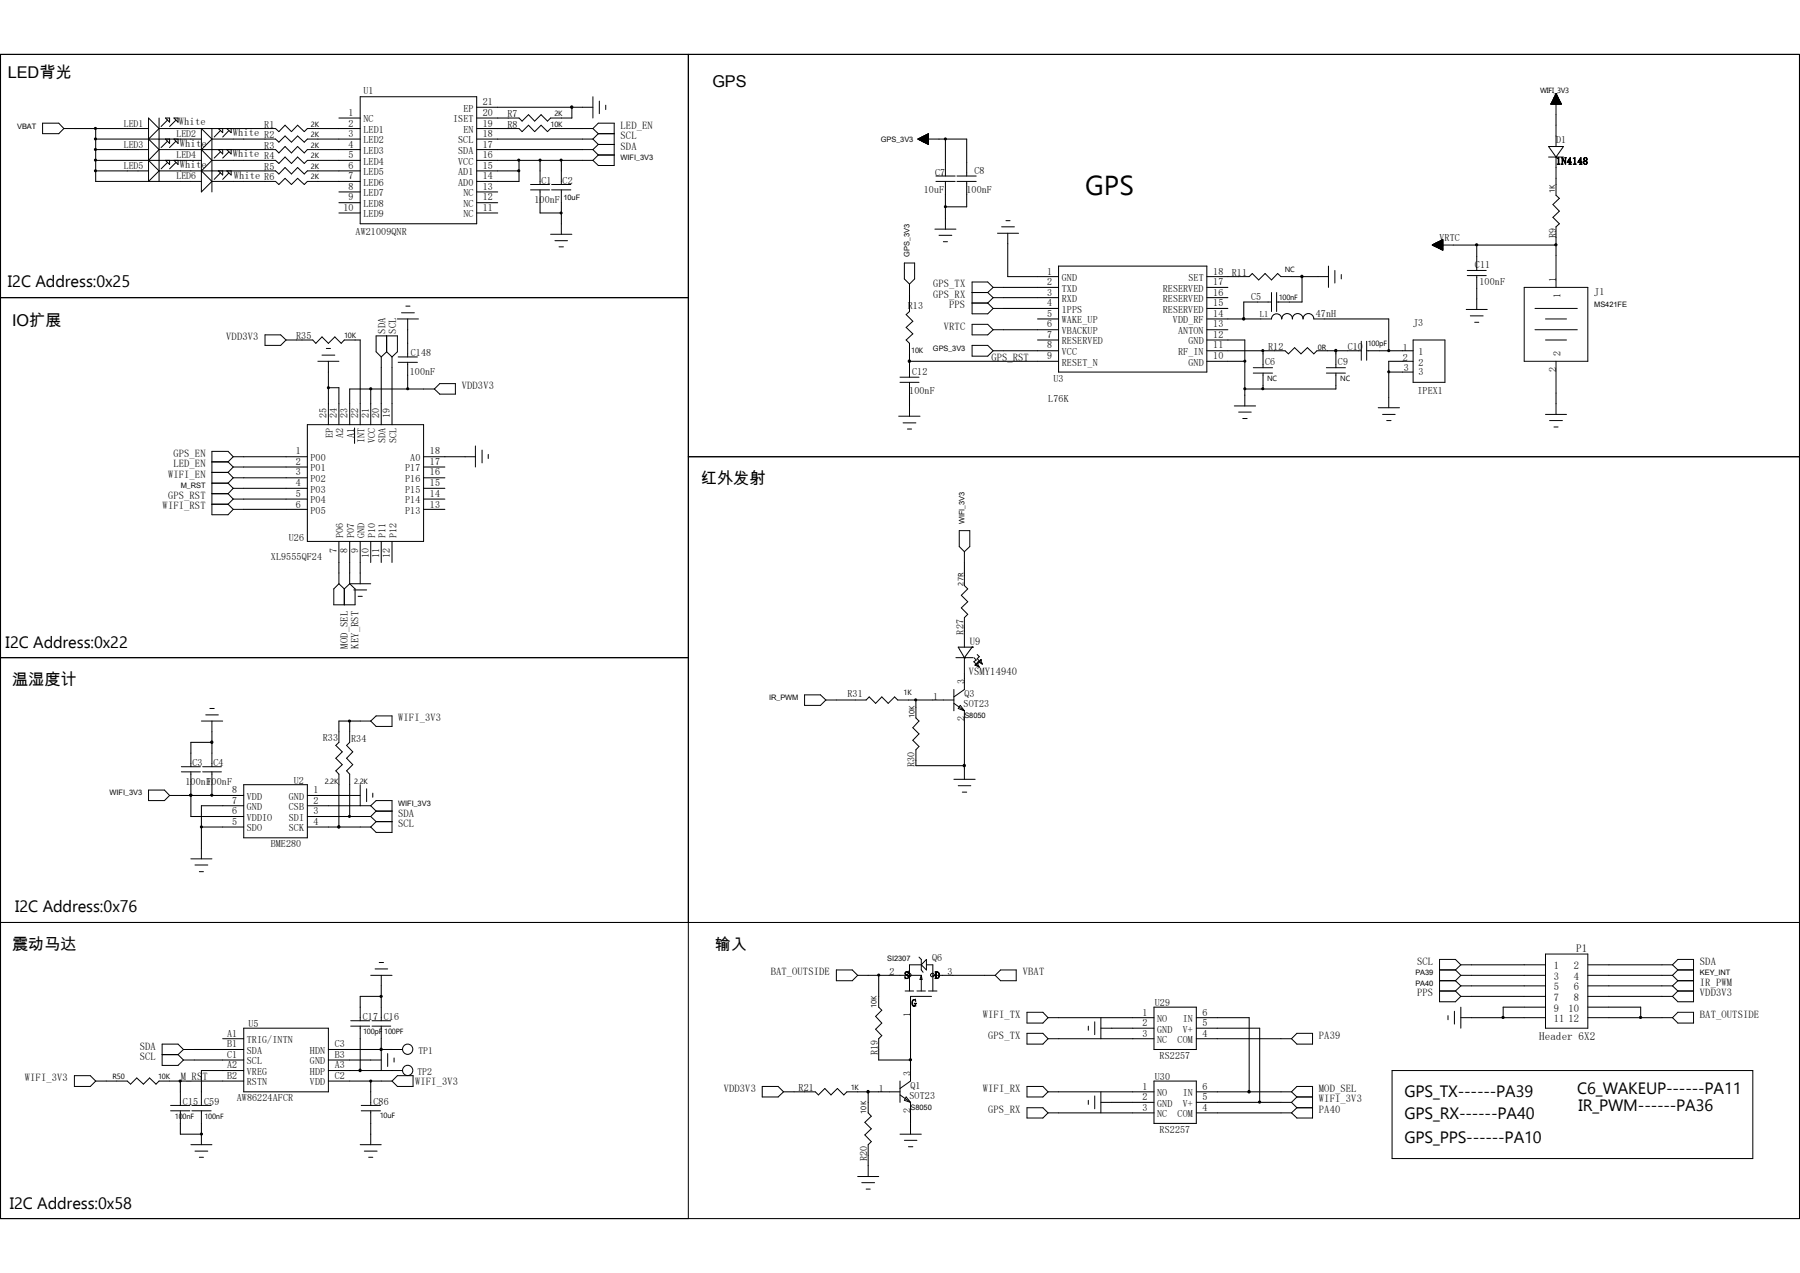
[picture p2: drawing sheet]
<svg xmlns="http://www.w3.org/2000/svg" width="297mm" height="210mm" viewBox="0 0 297 210" stroke-linecap="round" stroke-linejoin="round" font-family="sans-serif">
<g fill="none" stroke="#000" stroke-width=".17">
<path d="M.1 9h296.8v192h-296.8zM26.2 19.5v10.4M27.3 19.5h.7v.7zM27.6 19.8l-1 1.1M28.7 19.5h.7v.7zM29 19.8l-1 1.1M55.9 19.5h3.5M59.4 16h19.3v20.9h-19.3zM78.7 17.7h19.1M94.4 17.7v1.8h-3.6l-.5 .5-1-1.1-1.1 1.1-1-1.1-1.1 1.1-.5-.5h-6.9M97.8 16v3.5M98.9 16.7v2.1"/>
<path d="M99.9 17.4v.7M113.6 9v192M255.9 17.1h1.7M255.9 17.1v.1M256 17h1.6M256 17v.2M256 16.9h1.5M256.1 17.2v-.4h1.4v.4M256.1 16.8h1.3M256.2 16.7h1.2M256.2 16.6h1.1M256.2 16.6v.6"/>
<path d="M256.2 16.5h1.1M256.3 16.5h1M256.3 16.4h.9M256.3 16.4v.8M256.4 16.2h.7M256.4 16.1v1.1M256.5 16.1h.6v1.1M256.5 16h.5M256.5 16v1.2M256.5 15.9h.5M256.5 15.8v1.4M256.6 15.8h.3"/>
<path d="M256.6 15.7h.3M256.6 15.7v1.5M256.7 15.7h.1M256.7 15.6h.1M256.7 15.5h.1M256.7 15.6v1.6M256.8 15.5h.1M256.8 15.5v8.7M256.8 15.5l.8 1.7h-1.7M256.8 15.5l-.9 1.7M256.8 15.5v1.7M256.9 15.7v1.5"/>
<path d="M257 15.8v1.4M257 16v1.2M257.2 16.3h-.9v.9M257.2 16.2v1M257.3 16.4v.8M257.3 16.6v.6M257.3 16.7h-1.1v.5M257.4 16.7v.5M257.6 17v.2M257.6 17.1v.1M7 20.3h2.7l.8 .9-.8 .9h-2.7zM10.5 21.2h14"/>
<path d="M15.8 22.9h17.4M15.8 24.7h8.7M15.8 26.5h17.4M15.8 28.2h8.7M15.8 21.2v8.7h17.4M26.2 21.2h19.3l.5 .5 1-1 1.1 1 1-1 1.1 1 .5-.5h8.7M26.2 24.7h19.3l.5 .5 1-1 1.1 1 1-1 1.1 1 .5-.5h8.7M26.2 28.2h19.3l.5 .5 1-1.1 1.1 1.1 1-1.1 1.1 1.1 .5-.5h8.7M26.2 21.2l-1.7-1.7v10.4l1.7-1.7M26.2 21.2l-1.7 1.7 1.7 1.8M26.2 24.7l-1.7 1.8 1.7 1.7M27.3 22.9l.7 .8v-.8"/>
<path d="M27.3 26.5l.7 .6v-.6M27.6 23.3l-1 1M27.6 26.8l-1 1.1M28.7 22.9l.7 .8v-.8M28.7 26.5l.7 .6v-.6M29 23.3l-1 1M29 26.8l-1 1.1M35 22.9h10.5l.5 .6 1-1.1 1.1 1.1 1-1.1 1.1 1.1 .5-.6h8.7M35 26.5h10.5l.5 .5 1-1.1 1.1 1.1 1-1.1 1.1 1.1 .5-.5h8.7M35 29.9h10.5l.5 .5 1-1 1.1 1 1-1 1.1 1 .5-.5h8.7M35 26.5l-1.8 1.7 1.8 1.7M35 22.9l-1.8-1.7v10.5l1.8-1.8"/>
<path d="M35 22.9l-1.8 1.8 1.8 1.8M35 21.2v10.5M36 21.2l.7 .7v-.7M36 24.7l.7 .7v-.7M36 28.2l.7 .7v-.7M36.4 21.5l-1.1 1.1M36.4 28.5l-1.1 1.1M36.4 25.1l-1.1 1M37.4 21.2l.7 .7v-.7M37.4 24.7l.7 .7v-.7M37.4 28.2l.7 .7v-.7M37.8 21.5l-1.1 1.1"/>
<path d="M37.8 28.5l-1.1 1.1M37.8 25.1l-1.1 1M55.9 31.7h3.5M55.9 33.4h3.5M55.9 35.1h3.5M78.7 21.2h6.9l.5 .5 1.1-1 1 1 1.1-1 1 1 .5-.5h7M78.7 22.9h19.1M78.7 24.7h19.1M78.7 26.5h19.1M78.7 28.2h6.9M78.7 31.7h3.4M78.7 33.4h3.4"/>
<path d="M78.7 35.1h3.4M85.6 26.5v3.4h-6.9M87.5 30.4h3.2M87.5 31.3h3.2M89.1 31.3v3.8h3.5M89.1 26.5v3.9M90.8 38.7h3.6M91 30.4h3.2M91 31.3h3.2M91.6 39.7h2M92.6 26.5v3.9M92.6 31.3v7.4"/>
<path d="M97.8 21.2l.9-.9h2.6v7h-2.6l-.9-.8M97.8 22.9l.9 .9M97.8 24.7l.9 .9M97.8 21.2l.9 .9M98.7 22.1h2.6M98.7 23.8h2.6M98.7 22.1l-.9 .8M98.7 25.6h2.6M98.7 23.8l-.9 .9M98.7 25.6l-.9 .9M151.5 22.9h8v6.1M151.5 22.9l1.7-.8v1.7z"/>
<path d="M151.5 22.9v.1M151.6 22.9v.1h1.6M151.6 22.9h1.6M151.6 22.8v.2M151.7 23.1h1.5M151.7 22.8v.3M151.8 22.8h1.4M151.8 22.8v.3M151.8 23.2h1.4M151.8 22.7v.5M151.9 22.7h1.3M151.9 22.7v.5h1.3"/>
<path d="M152.1 22.6v.7M152.1 23.3h1.1M152.2 22.6v.7M152.2 23.4h1M152.3 22.5v.9M152.3 22.5h.9M152.4 22.4v1.1h.8M152.4 22.4h.8M152.5 22.4v1.1M152.6 22.4v1.1M152.8 22.3v1.3M152.8 22.3v1.4h.4"/>
<path d="M152.9 22.3h.3M152.9 22.2v1.5M153 22.2v1.5h.2M153 22.2h.2M153 22.1v1.6M153.1 22.1v1.7h.1M153.2 22.1h.1M153.2 22.1v1.7M153.2 22.6h-1.2v.6M153.2 22.3h-.5v1.3h.5M153.2 22.4h-.6v1.1h.6M153.2 22.6h-1.1v.7"/>
<path d="M154.3 37.8h3.4M154.4 29.9h3.2M154.4 29h3.2M154.9 38.8h2.2M155.7 39.9h.6M156 22.9v6.1M156 29.9v7.9M157.9 29.9h3.2M157.9 29h3.2M159.5 29.9v4.2h-3.5M164.6 38.5h3.5M165.3 37.4h2.1"/>
<path d="M166 36.4h.7M166.3 38.5v7.1h8.4M237.2 40v.9M237.3 39.9v1M237.3 39.9h.8M237.4 39.9v1M237.4 39.8v1.2M237.4 39.8h.7M237.5 39.8v1.2M237.6 39.8h.5M237.6 39.8v1.3M237.7 39.7v1.4"/>
<path d="M237.7 39.7h.4M237.8 39.6v1.6M237.9 39.6h.2M237.9 39.6v1.6M238 39.5v1.8M238.1 39.6h-.1v1.6h.1M238.1 40h-.9v.8h.9M255.5 25.9h2.5M255.5 24.2h2.5l-1.2 1.7zM256.8 25.9h.1M256.8 25.9v6.3l.5 .5-1.1 1 1.1 1.1-1.1 1.1 1.1 1-.5 .5v10M.1 49.1h113.5"/>
<path d="M43.7 55.2h2.6l.9 .9-.9 .9h-2.6zM47.2 56.1h4.4l.5 .5 1-1 1.1 1 1-1 1.1 1 .5-.5h2.6v14M52.5 59.6h3.4M53.1 58.6h2.1M53.8 57.5h.7M54.2 59.6v10.5M62.9 58.9v11.2M62.9 58.9l-.8-.9v-2.6h3.5v2.6l-.9 .9M63.8 58l-.9 .9M63.8 55.4v2.6M63.8 58l.9 .9M64.7 58.9v11.2"/>
<path d="M65.6 52.6h3.4M65.7 58.9h3.2M65.7 59.8h3.2M66.3 51.6h2.1M67 50.5h.6M67.3 52.6v6.3M67.3 59.8v4.4M92.2 40.7h.8M149.2 43.4h1.7v2.6l-.8 .9-.9-.9zM150.1 59.6h24.6M150.1 46.9v4.5l-.6 .5 1.1 1.1-1.1 1 1.1 1.1-1.1 1 .6 .5v5.6M160.4 57h2.6l.9 .9-.9 .9h-2.6z"/>
<path d="M160.4 53.5h2.6l.9 .9-.9 .8h-2.6zM160.4 48.3h2.6M160.4 50h2.6M163 48.3l.9 .8M163 50l.9 .9M163.9 49.1h10.8M163.9 50.9h10.8M163.9 54.4h10.8M163.9 47.4h10.8M163.9 57.9h10.8M163.9 47.4l-.9 .9M163.9 47.4l-.9-.9h-2.6v5.3h2.6l.9-.9"/>
<path d="M163.9 49.1l-.9 .9M171.2 56.1h3.5M171.2 52.6h3.5M174.7 43.9h24.4v17.5h-24.4zM199.1 52.6h10.7a.85 .85 0 0 1 .9-.8 .85 .85 0 0 1 .8 .8 .89 .89 0 0 1 .9-.9 .89 .89 0 0 1 .9 .9M199.1 49.1h3.5M199.1 56.1h6.3v10.9M199.1 50.9h3.5M199.1 54.4h3.5M199.1 47.4h3.5M199.1 59.6h6.3M199.1 45.6h7l.5-.5 1.1 1.1 1-1.1 1.1 1.1 1-1.1 .6 .5h7.8"/>
<path d="M199.1 57.9h12.9l.6 .5 1-1 1.1 1 1-1 1.1 1 .5-.5h7.3M208.4 57.9v2.8M209.8 49.8h-4.6v2.8M209.8 48.3v3.1M210.7 48.3v3.1M213.2 52.6a.89 .89 0 0 1 .9-.9 .89 .89 0 0 1 .9 .9 .89 .89 0 0 1 .9-.9 .89 .89 0 0 1 .9 .9h12.4v5.3M214.8 45.6v4.2h-4.1M219.2 43.9v3.5M220.3 44.6v2.1M220.4 57.9v2.8M221.3 45.3v.7M224.6 56.3v3.1"/>
<path d="M225.5 57.9h7.7M225.5 56.3v3.1M233.2 56.1h5.2v7h-5.2zM233.2 59.6h-4v7.7M236.3 40.4h20.5M236.3 40.4l1.8-.9v1.8zM236.3 40.3v.1M236.5 40.5h1.6M236.5 40.3v.2M236.6 40.2v.4M236.8 40.6h1.3M236.8 40.2v.4"/>
<path d="M236.9 40.7h1.2M236.9 40.1v.6M237 40.7h1.1M237.1 40v.8M237.3 40.9h.8M237.4 41h.7M237.6 41h.5M237.7 41.1h.4M237.9 41.2h.2M238.1 40.3h-1.5v.3h1.5M238.1 40.3h-1.7v.2M238.1 40.2h-1.4v.4"/>
<path d="M238.1 40.1h-1.2v.6M238.1 40h-1.1v.7M241.9 51.1h3.5M242.1 44.6h3.1M242.1 45.5h3.1M242.6 52.1h2.1M243.3 53.2h.7M243.7 40.4v4.2M243.7 45.5v5.6M251.5 47.4h10.5v12.2h-10.5zM253.3 50.9h7M253.3 54.4h7"/>
<path d="M255 56.1h3.5M255 52.6h3.5M256.8 59.6v8.8M35 79.7h2.6M35 76.2h2.6M35 77.9h2.6M37.6 79.7l.9 .9M37.6 76.2l.9 .8M37.6 77.9l.9 .9M38.5 75.4h12.2M38.5 77h12.2M38.5 78.8h12.2"/>
<path d="M38.5 75.4l-.9-.9h-2.6v10.4h2.6l.9-.9M38.5 75.4l-.9 .8M38.5 77l-.9 .9M38.5 78.8l-.9 .9M50.7 70.1h19.2v19.2h-19.2zM54.2 64h1.7v6.1M58.5 70.6v2.6M61.2 64.2v5.9M69.9 75.4h8.5M69.9 77h3.5M69.9 78.8h3.5M71.7 64.2h-14v5.9"/>
<path d="M72.6 63.3h2.5v1.7h-2.5l-.9-.8zM78.4 73.6v3.4M79.5 74.3v2.1M80.6 75v.6M113.6 75.4h183.3M148.3 68.7h3.5M148.5 63.1h3.1M148.5 62.2h3.1M149 69.8h2.1M149.7 70.8h.7M150.1 63.1v5.6M203.7 67h3.5"/>
<path d="M204.4 68h2.1M205.1 69h.7M206.8 60.7h3.2M206.8 61.6h3.2M208.4 61.6v2.6M218.9 60.7h3.1M218.9 61.6h3.1M220.4 61.6v2.6h-15M227.4 67.3h3.5M228.1 68.4h2.1M228.8 69.4h.7M229.2 61.4h4"/>
<path d="M255 68.4h3.5M255.7 69.4h2.1M256.4 70.4h.7M35 81.4h2.6M35 83.2h2.6M37.6 81.4l.9 .9M37.6 83.2l.9 .8M38.5 80.6h12.2M38.5 82.3h12.2M38.5 84h12.2M38.5 82.3l-.9 .9M38.5 80.6l-.9 .8"/>
<path d="M55.9 89.3v7M55.9 96.3l.9 .9M55.9 96.3l-.8 .9v2.6h3.5v-2.6l-.9-.9M56.8 97.2v2.6M57.7 89.3v7M57.7 96.3h3.5M57.7 96.3l-.9 .9M58.4 97.3h2.1M59.1 98.4h.7M59.4 89.3v7M61.2 89.3v3.5M62.9 89.3v3.5"/>
<path d="M64.7 89.3v3.5M69.9 80.6h3.5M69.9 82.3h3.5M69.9 84h3.5M158.3 87.5h1.7v2.7l-.9 .8-.8-.8zM159.1 91v5.6l.6 .6-1.1 1 1.1 1.1-1.1 1 1.1 1-.6 .6v4.9M.1 108.5h113.5M33.2 119h3.5M34 117.9h2M34.6 116.9h.7M35 119v7.5M57.7 119h.1"/>
<path d="M57.7 119v3.5l-.5 .5 1 1-1 1.1 1 1.1-1 1 .5 .5v7M61.2 119h-5.3v3.5l-.5 .5 1.1 1-1.1 1.1 1.1 1.1-1.1 1 .5 .5v8.7M61.2 119l.9-.9h2.6v1.7h-2.6zM132.8 114.6h2.6l.9 .9-.9 .9h-2.6zM136.3 115.5h6.6l.5-.5 1.1 1 1-1 1.1 1 1-1 .5 .5h9.3M151.1 115.5v2.9l.5 .6-1 1.1 1 1-1 1 1 1-.5 .6v2.6h8M157.4 116l1.7 1.3M157.4 113.7v3.6M157.7 108.5h2.8M158.5 116.4l.6 .9-1-.4zM159.1 108.5h.1M159.1 108.5v5.2l-1.7 1.3"/>
<path d="M159.1 117.3v11.3M160.4 106.8h.1M160.4 106.8h-2.3l1 1.7M160.4 106.8l-1.3 1.7M160.7 108.5l.4 .4-.4 .3 .9 .9M160.9 109.7h.1M160.9 109.7l.7 .4M161.2 109.4h.1M161.2 108l.4 .3-.4 .4 .9 .9M161.2 109.4l.4 .7M161.2 109.4l-.3 .3M161.4 109.2h.1"/>
<path d="M161.4 109.2l.7 .4M161.8 108.9h.1M161.8 108.9l.3 .7M161.8 108.9l-.4 .3M24.5 130.3h2.6l.9 .9-.9 .9h-2.6zM28 131.2h12.2M29.9 126.5h3.2M29.9 127.3h3.2M31.5 131.2h.1M31.5 127.3v7.4h8.7M33.2 136.4h7M33.4 126.5h3.1"/>
<path d="M33.4 127.3h3.1M35 127.3v3.9M35 122.5h-3.5v4M40.2 129.5h10.5v8.7h-10.5zM40.2 132.9h-7v8.8M50.7 131.2h8.7M50.7 132.9h10.5M50.7 134.7h10.5M50.7 136.4h10.5M55.9 136.4h.1M57.7 134.7h.1M59.4 129.5v3.4"/>
<path d="M60.5 130.1v2.1M61.2 132.9l.9-.8h2.6v5.2h-2.6l-.9-.9M61.2 134.7l.9 .9M61.2 132.9l.9 .9M61.5 130.9v.6M62.1 135.6h2.6M62.1 135.6l-.9 .8M62.1 133.8h2.6M62.1 133.8l-.9 .9M157.4 128.6h3.5M158.1 129.6h2.1M158.8 130.7h.7"/>
<path d="M.1 152.2h296.8M31.5 141.7h3.5M32.2 142.7h2.1M32.9 143.8h.7M61.9 159.9h2.1M62.6 158.8h.7M151.6 157.9l.4 .4v1.7l.3 .4M152 159.2h-1.9v4.3M152.9 159.2h1v4.3M152.9 158.3v1.7l-.9-.8zM241 159.2h14M241 159.2l-.8-.9h-2.7v7h2.7l.8-.9"/>
<path d="M241 159.2l-.8 .8M255 157.4h7v12.2h-7zM262 159.2h14M276 159.2l.9 .8M276 159.2l.9-.9h2.5v7h-2.5l-.9-.9M12.3 177.5h2.6l.9 .9-.9 .8h-2.6zM15.8 178.4h5.2l.5 .5 1.1-1.1 1.1 1.1 1-1.1 1 1.1 .5-.5h14M26.8 174h2.6M29.4 174l.9 .9M29.8 178.4h.1M29.8 178.4v4M30.3 173.1h9.9"/>
<path d="M30.3 174.9h9.9M30.3 173.1l-.9-.8h-2.6v3.5h2.6l.9-.9M30.3 173.1l-.9 .9M36.7 171.4h3.5M40.2 176.6h-7v5.8M40.2 169.6h14v10.5h-14zM54.2 176.6h12.2M54.2 173.1h12.2M54.2 178.4h10.5M54.2 174.9h8.7M57.9 168.4h3.1M57.9 169.3h3.1"/>
<path d="M59.4 176.6h.1M59.4 169.3v7.3M61.2 178.4v4M61.2 160.9h3.5M61.4 168.4h3.1M61.4 169.3h3.1M62.9 173.1h.1M62.9 164.4h-3.5v4M62.9 160.9v7.5M62.9 169.3v7.3M64 173.8v2.1M65 174.5v.7"/>
<path d="M65.6 177.5h2.6v1.7h-2.6l-.9-.8zM125.8 179.2h2.6l.9 .9-.9 .9h-2.6zM138 160h2.6l.9 .9-.9 .9h-2.6zM141.5 160.9h10.5M145 160.9v5.3l.5 .5-1 1 1 1.1-1 1 1 1.1-.5 .5v3.5h5.2M148.5 178.4v3.5M149.4 163.5h1.3M151.3 163.5h1.4M152 160.9v2.6M152 160.9l.1 .7h-.3zM153.2 163.5h1.4M153.7 164.4h-3.5v14l-1.7 1.2"/>
<path d="M153.9 160.9h10.3M164.2 160.9l.9-.9h2.6v1.8h-2.6zM169.5 179.2h2.6l.8 .9-.8 .9h-2.6zM169.5 170.5h2.6l.8 .9-.8 .9h-2.6zM169.5 167h2.6l.8 .9-.8 .9h-2.6zM172.9 167.9h17.5M172.9 171.4h17.5M179.6 169.3v.7M180.6 168.6v2.1M181.7 169.6h8.7M181.7 167.9v3.5M190.4 166.2h7v6.9h-7z"/>
<path d="M190.4 178.4h7v6.9h-7zM197.4 169.6h10.5v12.3M197.4 167.9h8.7v12.2M197.4 171.4h15.7M214 170.5h2.6v1.8h-2.6l-.9-.9zM229.7 176.6h59.5v14.5h-59.5zM237.5 163.5h2.7M237.5 160h2.7M237.5 161.8h2.7M238.9 167.6v.6M240 166.8v2.2M240.2 160l.8 .9"/>
<path d="M240.2 161.8l.8 .8M240.2 163.5l.8 .9M241 164.4h14M241 160.9h14M241 162.6h14M241 167.9h14M241 166.2v3.4M241 160.9l-.8 .9M241 162.6l-.8 .9M255 166.2h-7v1.7M262 164.4h14M262 160.9h14"/>
<path d="M262 162.6h14M262 166.2h8.7v1.7M262 167.9h14M276 167.9l.9-.9h2.5v1.8h-2.5zM276 160.9l.9 .9M276 162.6l.9 .9M276.9 163.5h2.5M276.9 160h2.5M276.9 161.8h2.5M276.9 160l-.9 .9M276.9 161.8l-.9 .8M276.9 163.5l-.9 .9"/>
<path d="M28.2 182.4h3.1M28.2 183.3h3.1M29.8 183.3v3.8h3.4M31.5 188.8h3.5M31.7 182.4h3.1M31.7 183.3h3.1M32.2 189.9h2.1M32.9 190.9h.7M33.2 187.1h.1M33.2 183.3v5.5M59.4 188.8h3.5M59.6 182.4h3.2"/>
<path d="M59.6 183.3h3.2M60.1 189.9h2.1M60.8 190.9h.7M61.2 183.3v5.5M129.3 180.1h5.2l.5 .5 1.1-1 1 1 1.1-1 1 1 .5-.5h8.8M141.5 194.1h3.5M142.2 195.1h2.1M142.9 196.2h.7M143.3 180.1v3.5l.5 .5-1.1 1.1 1.1 1-1.1 1 1.1 1.1-.5 .5v5.3M148.5 180.6l1.7 1.3M148.5 187.1h3.5M149.2 188.1h2.1"/>
<path d="M149.5 181l.7 .9-1-.4zM149.9 189.2h.7M150.2 181.9v5.2M169.5 182.8h2.6l.8 .8-.8 .8h-2.6zM172.9 180.1h17.5M172.9 183.6h17.5M179.6 181.5v.7M180.6 180.8v2.1M181.7 181.9h8.7M181.7 180.1v3.5M197.4 180.1h15.7M197.4 181.9h15.7"/>
<path d="M197.4 183.6h15.7M213.1 180.1l.9-.9h2.6v5.2h-2.6l-.9-.8M213.1 181.9l.9 .9M213.1 180.1l.9 .9M214 181h2.6M214 182.8h2.6M214 181l-.9 .9M214 182.8l-.9 .8"/>
<circle cx="67.3" cy="173.1" r=".85"/>
<circle cx="67.3" cy="176.6" r=".85"/>
<circle cx="150" cy="160.9" r=".3"/>
<circle cx="153.9" cy="160.9" r=".31"/>
</g>
<g fill="#000" stroke="#000" stroke-width=".17">
<circle cx="94.3" cy="17.7" r=".2"/>
<circle cx="15.7" cy="26.4" r=".17"/>
<circle cx="15.7" cy="21.2" r=".17"/>
<circle cx="15.7" cy="22.9" r=".17"/>
<circle cx="15.7" cy="24.7" r=".17"/>
<circle cx="15.7" cy="28.2" r=".17"/>
<circle cx="85.6" cy="28.2" r=".17"/>
<circle cx="85.6" cy="26.4" r=".17"/>
<circle cx="89.1" cy="26.4" r=".17"/>
<circle cx="92.6" cy="26.4" r=".17"/>
<circle cx="92.6" cy="35.1" r=".17"/>
<circle cx="156" cy="22.9" r=".17"/>
<circle cx="156" cy="34.1" r=".17"/>
<circle cx="150" cy="59.6" r=".2"/>
<circle cx="205.2" cy="52.6" r=".2"/>
<circle cx="205.4" cy="59.6" r=".17"/>
<circle cx="208.4" cy="57.8" r=".17"/>
<circle cx="214.8" cy="45.6" r=".2"/>
<circle cx="220.4" cy="57.8" r=".2"/>
<circle cx="229.2" cy="57.8" r=".17"/>
<circle cx="243.7" cy="40.4" r=".18"/>
<circle cx="256.7" cy="40.4" r=".18"/>
<circle cx="54.2" cy="64" r=".17"/>
<circle cx="61.2" cy="64.1" r=".17"/>
<circle cx="67.3" cy="64.1" r=".17"/>
<circle cx="205.4" cy="64.1" r=".17"/>
<circle cx="208.4" cy="64.1" r=".17"/>
<circle cx="229.2" cy="61.3" r=".17"/>
<circle cx="57.7" cy="119" r=".17"/>
<circle cx="151.1" cy="115.5" r=".17"/>
<circle cx="31.5" cy="131.2" r=".18"/>
<circle cx="33.2" cy="136.4" r=".17"/>
<circle cx="34.9" cy="122.4" r=".2"/>
<circle cx="35" cy="131.2" r=".18"/>
<circle cx="55.9" cy="136.4" r=".2"/>
<circle cx="57.7" cy="134.7" r=".17"/>
<circle cx="159.1" cy="126.3" r=".2"/>
<circle cx="29.7" cy="178.4" r=".17"/>
<circle cx="59.4" cy="176.6" r=".2"/>
<circle cx="61.2" cy="178.4" r=".17"/>
<circle cx="62.9" cy="173.1" r=".2"/>
<circle cx="62.9" cy="164.4" r=".18"/>
<circle cx="145" cy="160.9" r=".17"/>
<circle cx="150.2" cy="174.8" r=".18"/>
<circle cx="248" cy="167.9" r=".18"/>
<circle cx="270.7" cy="167.9" r=".18"/>
<circle cx="33.2" cy="187.1" r=".17"/>
<circle cx="143.2" cy="180.1" r=".2"/>
<circle cx="206.1" cy="180.1" r=".2"/>
<circle cx="207.8" cy="181.8" r=".18"/>
</g>
<text font-size="4.5" x="179.1" y="32.2">GPS</text>
<g font-size="2.7">
<text x="1.3" y="12.8">LED背光</text>
<text x="117.6" y="14.4">GPS</text>
<text x="1.3" y="47.4">I2C Address:0x25</text>
<text x="2" y="53.8">IO扩展</text>
<text x="115.7" y="79.8">红外发射</text>
<text x=".9" y="106.9">I2C Address:0x22</text>
<text x="2" y="113.1">温湿度计</text>
<text x="2.5" y="150.4">I2C Address:0x76</text>
<text x="2" y="156.7">震动马达</text>
<text x="117.9" y="156.7">输入</text>
<text x="231.8" y="181">GPS_TX------PA39</text>
<text x="231.8" y="184.7">GPS_RX------PA40</text>
<text x="260.3" y="180.5">C6_WAKEUP------PA11</text>
<text x="260.4" y="183.3">IR_PWM------PA36</text>
<text x="231.8" y="188.6">GPS_PPS------PA10</text>
<text x="1.6" y="199.5">I2C Address:0x58</text>
</g>
<g font-size="1.8">
<text x="260.1" y="157.1">P1</text>
<text x="254" y="171.6">Header 6X2</text>
</g>
<g font-size="1.7">
<text x="60" y="15.5">U1</text>
<text x="79.7" y="17.4">21</text>
<text x="29.5" y="20.7">White</text>
<text x="38.4" y="22.4">White R2</text>
<text x="43.6" y="21">R1</text>
<text x="57.5" y="19.1">1</text>
<text x="57.5" y="20.9">2</text>
<text x="57.5" y="22.6">3</text>
<text x="60" y="20.2">NC</text>
<text x="60" y="21.9">LED1</text>
<text x="60" y="23.7">LED2</text>
<text x="74.8" y="20.2">ISET</text>
<text x="75.6" y="23.7">SCL</text>
<text x="76.5" y="21.9">EN</text>
<text x="76.5" y="18.4">EP</text>
<text x="79.7" y="22.6">18</text>
<text x="79.7" y="20.9">19</text>
<text x="79.7" y="19.1">20</text>
<text x="83.7" y="19.3">R7</text>
<text x="83.7" y="21">R8</text>
<text x="102.4" y="22.9">SCL</text>
<text x="102.4" y="21.2">LED_EN</text>
<text x="256.8" y="23.7">D1</text>
<text x="29.7" y="24.2">White</text>
<text x="29.7" y="27.6">White</text>
<text x="38.4" y="25.9">White R4</text>
<text x="38.6" y="29.6">White R6</text>
<text x="43.6" y="24.5">R3</text>
<text x="43.6" y="28">R5</text>
<text x="57.5" y="24.3">4</text>
<text x="57.5" y="26.1">5</text>
<text x="57.5" y="27.9">6</text>
<text x="57.5" y="29.6">7</text>
<text x="60" y="25.4">LED3</text>
<text x="60" y="27.2">LED4</text>
<text x="60" y="28.9">LED5</text>
<text x="75.6" y="28.9">AD1</text>
<text x="75.6" y="27.2">VCC</text>
<text x="75.6" y="25.4">SDA</text>
<text x="79.7" y="29.6">14</text>
<text x="79.7" y="27.9">15</text>
<text x="79.7" y="26.1">16</text>
<text x="79.7" y="24.3">17</text>
<text x="102.4" y="24.7">SDA</text>
<text x="154.3" y="29.1">C7</text>
<text x="160.8" y="28.7">C8</text>
<text x="256.8" y="27.1">1N4148</text>
<text x="56.7" y="34.8">10</text>
<text x="57.5" y="31.3">8</text>
<text x="57.5" y="33.1">9</text>
<text x="60" y="30.6">LED6</text>
<text x="60" y="32.4">LED7</text>
<text x="60" y="34.2">LED8</text>
<text x="60" y="35.9">LED9</text>
<text x="75.6" y="30.6">AD0</text>
<text x="76.5" y="35.9">NC</text>
<text x="76.5" y="34.2">NC</text>
<text x="76.5" y="32.4">NC</text>
<text x="79.7" y="34.8">11</text>
<text x="79.7" y="33.1">12</text>
<text x="79.7" y="31.3">13</text>
<text x="88.2" y="33.5">100nF</text>
<text x="89.3" y="30.3">C1</text>
<text x="92.8" y="30.3">C2</text>
<text x="152.4" y="31.9">10uF</text>
<text x="159.5" y="31.9">100nF</text>
<text x="58.7" y="38.7">AW21009QNR</text>
<text x="237.5" y="39.7">VRTC</text>
<text x="256.8" y="39.3" transform="rotate(-90 256.8 39.3)">R9</text>
<text x="154" y="47.4">GPS_TX</text>
<text x="172.8" y="45.3">1</text>
<text x="172.8" y="47">2</text>
<text x="175.2" y="46.4">GND</text>
<text x="196.1" y="46.4">SET</text>
<text x="200.2" y="47">17</text>
<text x="200.2" y="45.3">18</text>
<text x="203.2" y="45.5">R11</text>
<text x="243.4" y="44.3">C11</text>
<text x="244.1" y="47.1">100nF</text>
<text x="256.8" y="46.5" transform="rotate(-90 256.8 46.5)">1</text>
<text x="149.8" y="51.1">R13</text>
<text x="154" y="49.1">GPS_RX</text>
<text x="156.6" y="50.9">PPS</text>
<text x="172.8" y="48.8">3</text>
<text x="172.8" y="50.5">4</text>
<text x="172.8" y="52.3">5</text>
<text x="175.2" y="48.1">TXD</text>
<text x="175.2" y="49.8">RXD</text>
<text x="175.2" y="51.6">1PPS</text>
<text x="175.2" y="53.3">WAKE_UP</text>
<text x="191.9" y="51.6">RESERVED</text>
<text x="191.9" y="49.8">RESERVED</text>
<text x="191.9" y="48.1">RESERVED</text>
<text x="193.5" y="53.3">VDD_RF</text>
<text x="200.2" y="52.3">14</text>
<text x="200.2" y="50.5">15</text>
<text x="200.2" y="48.8">16</text>
<text x="206.5" y="49.5">C5</text>
<text x="217.1" y="52.3">47nH</text>
<text x="233.2" y="53.8">J3</text>
<text x="257.5" y="49.1" transform="rotate(-90 257.5 49.1)">1</text>
<text x="263.1" y="48.6">J1</text>
<text x="37.3" y="56.1">VDD3V3</text>
<text x="48.9" y="56">R35</text>
<text x="63.6" y="55.1" transform="rotate(-90 63.6 55.1)">SDA</text>
<text x="65.4" y="55.1" transform="rotate(-90 65.4 55.1)">SCL</text>
<text x="67.8" y="58.8">C148</text>
<text x="155.7" y="54.4">VRTC</text>
<text x="163.6" y="59.6">GPS_RST</text>
<text x="172.8" y="54">6</text>
<text x="172.8" y="55.8">7</text>
<text x="172.8" y="57.5">8</text>
<text x="172.8" y="59.3">9</text>
<text x="175.2" y="55.1">VBACKUP</text>
<text x="175.2" y="56.8">RESERVED</text>
<text x="175.2" y="58.6">VCC</text>
<text x="194.4" y="58.6">RF_IN</text>
<text x="194.4" y="55.1">ANTON</text>
<text x="196.1" y="56.8">GND</text>
<text x="200.2" y="59.3">10</text>
<text x="200.2" y="57.5">11</text>
<text x="200.2" y="55.8">12</text>
<text x="200.2" y="54">13</text>
<text x="209.3" y="57.7">R12</text>
<text x="222.4" y="57.7">C10</text>
<text x="231.5" y="57.9">1</text>
<text x="231.5" y="59.6">2</text>
<text x="234.1" y="58.6">1</text>
<text x="257.5" y="58.8" transform="rotate(-90 257.5 58.8)">2</text>
<text x="67.6" y="61.9">100nF</text>
<text x="76.2" y="64.2">VDD3V3</text>
<text x="150" y="65.1">100nF</text>
<text x="150.5" y="61.9">C12</text>
<text x="173.8" y="63.1">U3</text>
<text x="175.2" y="60.3">RESET_N</text>
<text x="196.1" y="60.3">GND</text>
<text x="208.7" y="60.2">C6</text>
<text x="220.8" y="60.2">C9</text>
<text x="231.6" y="61.2">3</text>
<text x="233.9" y="65">IPEX1</text>
<text x="234.1" y="60.3">2</text>
<text x="234.1" y="61.9">3</text>
<text x="256.8" y="61.3" transform="rotate(-90 256.8 61.3)">2</text>
<text x="53.9" y="69" transform="rotate(-90 53.9 69)">25</text>
<text x="55.6" y="69" transform="rotate(-90 55.6 69)">24</text>
<text x="57.3" y="69" transform="rotate(-90 57.3 69)">23</text>
<text x="59.1" y="69" transform="rotate(-90 59.1 69)">22</text>
<text x="60.8" y="69" transform="rotate(-90 60.8 69)">21</text>
<text x="62.6" y="69" transform="rotate(-90 62.6 69)">20</text>
<text x="64.3" y="69" transform="rotate(-90 64.3 69)">19</text>
<text x="173" y="66.3">L76K</text>
<text x="28.6" y="75.4">GPS_EN</text>
<text x="28.6" y="77">LED_EN</text>
<text x="48.8" y="75">1</text>
<text x="48.8" y="76.8">2</text>
<text x="51.2" y="76.1">P00</text>
<text x="51.2" y="77.8">P01</text>
<text x="54.9" y="72.3" transform="rotate(-90 54.9 72.3)">EP</text>
<text x="56.6" y="72.3" transform="rotate(-90 56.6 72.3)">A2</text>
<text x="58.4" y="72.3" transform="rotate(-90 58.4 72.3)">A1</text>
<text x="60.2" y="73.2" transform="rotate(-90 60.2 73.2)">INT</text>
<text x="61.9" y="73.2" transform="rotate(-90 61.9 73.2)">VCC</text>
<text x="63.6" y="73.2" transform="rotate(-90 63.6 73.2)">SDA</text>
<text x="65.4" y="73.2" transform="rotate(-90 65.4 73.2)">SCL</text>
<text x="66.8" y="77.8">P17</text>
<text x="67.7" y="76.1">A0</text>
<text x="71" y="76.8">17</text>
<text x="71" y="75">18</text>
<text x="27.7" y="82.3">GPS_RST</text>
<text x="27.7" y="78.8">WIFI_EN</text>
<text x="48.8" y="78.4">3</text>
<text x="48.8" y="80.2">4</text>
<text x="48.8" y="82">5</text>
<text x="48.8" y="83.7">6</text>
<text x="51.2" y="79.5">P02</text>
<text x="51.2" y="81.3">P03</text>
<text x="51.2" y="83.1">P04</text>
<text x="66.8" y="83.1">P14</text>
<text x="66.8" y="81.3">P15</text>
<text x="66.8" y="79.5">P16</text>
<text x="71" y="83.7">13</text>
<text x="71" y="82">14</text>
<text x="71" y="80.2">15</text>
<text x="71" y="78.4">16</text>
<text x="26.8" y="84">WIFI_RST</text>
<text x="47.7" y="89.3">U26</text>
<text x="51.2" y="84.8">P05</text>
<text x="56.6" y="88.8" transform="rotate(-90 56.6 88.8)">P06</text>
<text x="58.4" y="88.8" transform="rotate(-90 58.4 88.8)">P07</text>
<text x="60.2" y="88.8" transform="rotate(-90 60.2 88.8)">GND</text>
<text x="61.9" y="88.8" transform="rotate(-90 61.9 88.8)">P10</text>
<text x="63.6" y="88.8" transform="rotate(-90 63.6 88.8)">P11</text>
<text x="65.4" y="88.8" transform="rotate(-90 65.4 88.8)">P12</text>
<text x="66.8" y="84.8">P13</text>
<text x="44.7" y="92.5">XL9555QF24</text>
<text x="55.6" y="91.2" transform="rotate(-90 55.6 91.2)">7</text>
<text x="57.3" y="91.2" transform="rotate(-90 57.3 91.2)">8</text>
<text x="59.1" y="91.2" transform="rotate(-90 59.1 91.2)">9</text>
<text x="60.8" y="92" transform="rotate(-90 60.8 92)">10</text>
<text x="62.6" y="92" transform="rotate(-90 62.6 92)">11</text>
<text x="64.3" y="92" transform="rotate(-90 64.3 92)">12</text>
<text x="57.4" y="107" transform="rotate(-90 57.4 107)">MOD_SEL</text>
<text x="59.2" y="107" transform="rotate(-90 59.2 107)">KEY_RST</text>
<text x="159" y="104.7" transform="rotate(-90 159 104.7)">R27</text>
<text x="160" y="106.3">U9</text>
<text x="159.1" y="112.9" transform="rotate(-90 159.1 112.9)">3</text>
<text x="159.9" y="111.3">VSMY14940</text>
<text x="65.7" y="119">WIFI_3V3</text>
<text x="139.8" y="115">R31</text>
<text x="154" y="115.5">1</text>
<text x="159" y="116.7">SOT23</text>
<text x="159.1" y="119" transform="rotate(-90 159.1 119)">2</text>
<text x="159.1" y="115">Q3</text>
<text x="53.3" y="122.3">R33</text>
<text x="58" y="122.5">R34</text>
<text x="30.6" y="129.5">100nF100nF</text>
<text x="31.7" y="126.4">C3</text>
<text x="35.2" y="126.4">C4</text>
<text x="38.3" y="130.9">8</text>
<text x="40.7" y="132">VDD</text>
<text x="47.7" y="132">GND</text>
<text x="48.5" y="129.3">U2</text>
<text x="51.7" y="130.9">1</text>
<text x="150.9" y="126.5" transform="rotate(-90 150.9 126.5)">R30</text>
<text x="38.3" y="136.1">5</text>
<text x="38.3" y="134.3">6</text>
<text x="38.3" y="132.6">7</text>
<text x="40.7" y="137.2">SDO</text>
<text x="40.7" y="135.4">VDDIO</text>
<text x="40.7" y="133.6">GND</text>
<text x="47.7" y="133.6">CSB</text>
<text x="47.7" y="135.4">SDI</text>
<text x="47.7" y="137.2">SCK</text>
<text x="51.7" y="132.6">2</text>
<text x="51.7" y="134.3">3</text>
<text x="51.7" y="136.1">4</text>
<text x="65.7" y="136.4">SCL</text>
<text x="65.7" y="134.7">SDA</text>
<text x="44.7" y="139.8">BME280</text>
<text x="127.2" y="160.9">BAT_OUTSIDE</text>
<text x="146.8" y="160.9">2</text>
<text x="149.2" y="161.5">S</text>
<text x="153.8" y="158.6">Q6</text>
<text x="154.3" y="161.5">D</text>
<text x="156.3" y="160.9">3</text>
<text x="168.8" y="160.9">VBAT</text>
<text x="233.8" y="159.2">SCL</text>
<text x="256.4" y="159.9">1</text>
<text x="256.4" y="161.6">3</text>
<text x="259.7" y="159.9">2</text>
<text x="259.7" y="161.6">4</text>
<text x="280.5" y="159.2">SDA</text>
<text x="150.2" y="167.9" transform="rotate(-90 150.2 167.9)">1</text>
<text x="150.4" y="166">G</text>
<text x="162.2" y="167.9">WIFI_TX</text>
<text x="188.5" y="167.6">1</text>
<text x="190.5" y="166">U29</text>
<text x="198.4" y="167.6">6</text>
<text x="233.8" y="164.4">PPS</text>
<text x="256.4" y="163.4">5</text>
<text x="256.4" y="165.1">7</text>
<text x="256.4" y="166.9">9</text>
<text x="258.8" y="166.9">10</text>
<text x="259.7" y="163.4">6</text>
<text x="259.7" y="165.1">8</text>
<text x="280.5" y="162.6">IR_PWM</text>
<text x="280.5" y="164.4">VDD3V3</text>
<text x="280.5" y="167.9">BAT_OUTSIDE</text>
<text x="23.1" y="173.1">SDA</text>
<text x="37.5" y="171">A1</text>
<text x="37.5" y="172.8">B1</text>
<text x="40.7" y="172.1">TRIG/INTN</text>
<text x="40.7" y="173.9">SDA</text>
<text x="41" y="169.5">U5</text>
<text x="51.1" y="173.9">HDN</text>
<text x="55.2" y="172.8">C3</text>
<text x="59.9" y="168.3">C17 C16</text>
<text x="163.1" y="171.4">GPS_TX</text>
<text x="188.5" y="169.3">2</text>
<text x="188.5" y="171">3</text>
<text x="190.9" y="168.6">NO</text>
<text x="190.9" y="170.3">GND</text>
<text x="190.9" y="172.1">NC</text>
<text x="194.3" y="172.1">COM</text>
<text x="195.2" y="170.3">V+</text>
<text x="195.2" y="168.6">IN</text>
<text x="198.4" y="171">4</text>
<text x="198.4" y="169.3">5</text>
<text x="217.6" y="171.4">PA39</text>
<text x="256.4" y="168.6">11 12</text>
<text x="4.1" y="178.4">WIFI_3V3</text>
<text x="23.1" y="174.9">SCL</text>
<text x="29.8" y="178.2">M_RST</text>
<text x="37.5" y="174.5">C1</text>
<text x="37.5" y="176.3">A2</text>
<text x="37.5" y="178">B2</text>
<text x="40.7" y="175.6">SCL</text>
<text x="40.7" y="177.3">VREG</text>
<text x="40.7" y="179.1">RSTN</text>
<text x="51.1" y="179.1">VDD</text>
<text x="51.1" y="177.3">HDP</text>
<text x="51.1" y="175.6">GND</text>
<text x="55.2" y="178">C2</text>
<text x="55.2" y="176.3">A3</text>
<text x="55.2" y="174.5">B3</text>
<text x="68.5" y="179.1">WIFI_3V3</text>
<text x="131.8" y="180">R21</text>
<text x="144.8" y="174.1" transform="rotate(-90 144.8 174.1)">R19</text>
<text x="150.2" y="179.6">Q1</text>
<text x="150.2" y="177.5" transform="rotate(-90 150.2 177.5)">3</text>
<text x="188.5" y="179.7">1</text>
<text x="190.5" y="178.2">U30</text>
<text x="191.3" y="174.7">RS2257</text>
<text x="198.4" y="179.7">6</text>
<text x="30.2" y="182.2">C15 C59</text>
<text x="39.1" y="181.7">AW86224AFCR</text>
<text x="61.6" y="182.2">C86</text>
<text x="119.4" y="180.1">VDD3V3</text>
<text x="145" y="180.1">1</text>
<text x="150.1" y="181.4">SOT23</text>
<text x="150.2" y="183.6" transform="rotate(-90 150.2 183.6)">2</text>
<text x="162.2" y="180.1">WIFI_RX</text>
<text x="163.1" y="183.6">GPS_RX</text>
<text x="188.5" y="181.5">2</text>
<text x="188.5" y="183.3">3</text>
<text x="190.9" y="180.8">NO</text>
<text x="190.9" y="182.6">GND</text>
<text x="190.9" y="184.3">NC</text>
<text x="194.3" y="184.3">COM</text>
<text x="195.2" y="182.6">V+</text>
<text x="195.2" y="180.8">IN</text>
<text x="198.4" y="183.3">4</text>
<text x="198.4" y="181.5">5</text>
<text x="217.6" y="181.9">WIFI_3V3</text>
<text x="217.6" y="183.6">PA40</text>
<text x="217.6" y="180.1">MOD_SEL</text>
<text x="143.1" y="191.6" transform="rotate(-90 143.1 191.6)">R20</text>
<text x="191.3" y="187">RS2257</text>
</g>
<g font-size="1.6">
<text x="20.4" y="20.9">LED1</text>
<text x="29.1" y="22.6">LED2</text>
<text x="20.4" y="24.3">LED3</text>
<text x="20.4" y="27.9">LED5</text>
<text x="29.1" y="29.6">LED6</text>
<text x="29.1" y="26.1">LED4</text>
<text x="69" y="173.8">TP1</text>
<text x="68.9" y="177.3">TP2</text>
</g>
<text font-size="1.4" x="207.9" y="52.3">L1</text>
<g font-size="1.2">
<text x="254.1" y="15.3">WIFI_3V3</text>
<text x="2.8" y="21.2">VBAT</text>
<text x="51.3" y="20.9">2K</text>
<text x="51.3" y="22.6">2K</text>
<text x="90.8" y="20.9">10K</text>
<text x="91.5" y="19.1">2K</text>
<text x="145.3" y="23.5">GPS_3V3</text>
<text x="51.3" y="24.3">2K</text>
<text x="51.3" y="26.1">2K</text>
<text x="51.3" y="27.9">2K</text>
<text x="51.3" y="29.6">2K</text>
<text x="102.4" y="26.5">WIFI_3V3</text>
<text x="93" y="32.9">10uF</text>
<text x="256.6" y="31.8" transform="rotate(-90 256.6 31.8)">1K</text>
<text x="150.1" y="42.3" transform="rotate(-90 150.1 42.3)">GPS_3V3</text>
<text x="212" y="44.9">NC</text>
<text x="211" y="49.5">100nF</text>
<text x="263.1" y="50.7">MS421FE</text>
<text x="56.8" y="55.8">10K</text>
<text x="150.4" y="58.2">10K</text>
<text x="153.9" y="57.9">GPS_3V3</text>
<text x="217.5" y="57.7">0R</text>
<text x="225.7" y="57.1">100pF</text>
<text x="209.1" y="62.9">NC</text>
<text x="221.1" y="62.9">NC</text>
<text x="29.8" y="80.6">M_RST</text>
<text x="159.1" y="86.5" transform="rotate(-90 159.1 86.5)">WIFI_3V3</text>
<text x="159" y="96.6" transform="rotate(-90 159 96.6)">27R</text>
<text x="126.9" y="115.5">IR_PWM</text>
<text x="149.1" y="114.6">1K</text>
<text x="150.9" y="118.5" transform="rotate(-90 150.9 118.5)">10K</text>
<text x="159.1" y="118.4">S8050</text>
<text x="18.1" y="131.2">WIFI_3V3</text>
<text x="53.6" y="129.3">2.2K</text>
<text x="58.5" y="129.3">2.2K</text>
<text x="65.7" y="132.9">WIFI_3V3</text>
<text x="146.4" y="158.6">SI2307</text>
<text x="233.6" y="160.9">PA39</text>
<text x="280.5" y="160.9">KEY_INT</text>
<text x="144.7" y="166.3" transform="rotate(-90 144.7 166.3)">10K</text>
<text x="233.6" y="162.6">PA40</text>
<text x="59.9" y="170.6">100pF 100PF</text>
<text x="18.6" y="178">R50</text>
<text x="26.1" y="178">10K</text>
<text x="140.4" y="179.7">1K</text>
<text x="28.9" y="184.6">100nF</text>
<text x="33.7" y="184.6">100nF</text>
<text x="62.7" y="184.4">10uF</text>
<text x="142.9" y="183.7" transform="rotate(-90 142.9 183.7)">10K</text>
<text x="150.2" y="183">S8050</text>
</g>
</svg>
